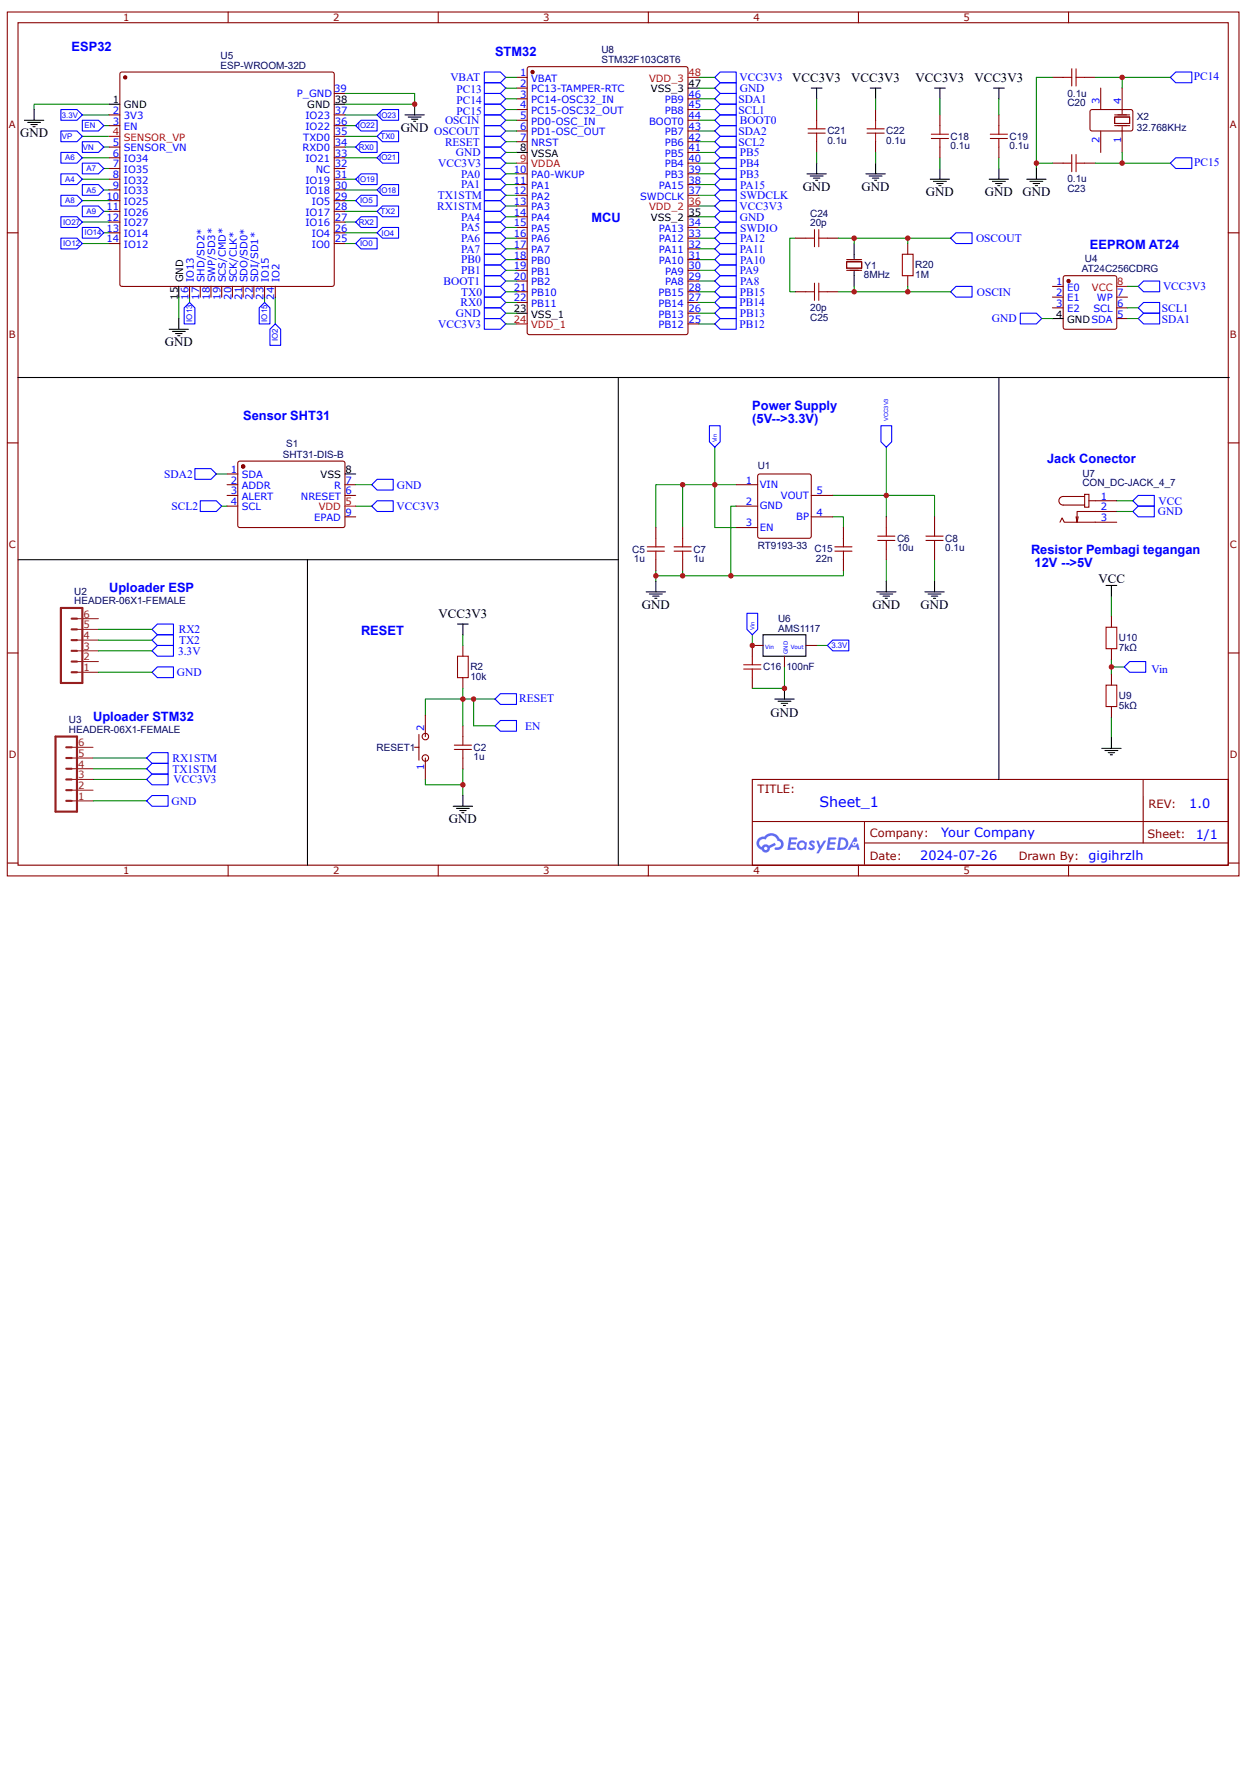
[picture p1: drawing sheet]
<svg xmlns="http://www.w3.org/2000/svg" width="210mm" height="297mm" viewBox="0 0 210 297" stroke-linecap="round" stroke-linejoin="round" font-family="sans-serif">
<g fill="none" stroke="#800" stroke-width=".18">
<path d="M1.2 2h205.5v144.2h-205.5zM3 3.8h201.9v140.6h-201.9zM38.1 2v1.8M73.1 2v1.8M108.2 2v1.8M143.2 2v1.8M178.3 2v1.8M1.2 38.8h1.8M204.9 38.8h1.8M1.2 73.9h1.8M204.9 73.9h1.8M1.2 109h1.8"/>
<path d="M204.9 109h1.8M125.5 130.1h79.4v14.3h-79.4zM125.5 137.1h79.4M144.2 137.1v7.1M190.7 130.1v10.6M1.2 144h1.8M38.1 144.4v1.8M73.1 144.4v1.8M108.2 144.4v1.8M143.2 144.4v1.8M144.2 140.7h60.7M178.3 144.4v1.8"/>
<path d="M204.9 144h1.8"/>
</g>
<g fill="#58f">
<path d="M135.1 140.3l.4-.1 .3 .1 .2 .2-.2 .3a.23 .23 0 0 0-.2-.2 .23 .23 0 0 0-.2 .1 .74 .74 0 0 1 .4 1l-.6 .1-.4-.2 .2-.3 .4 .2 .2-.2a.89 .89 0 0 1-.6-.8z"/>
<path d="M136.2 140.3h.4l.3 .9 .5-.9h.5l-1.3 2.1h-.4l.4-.8z"/>
<path d="M131.7 139.7l1.3 .1v.1l-.2 .2h-.8v.4h.7l.2 .2-.2 .2h-.8l-.1 .6h.8h.1v.3h-1.3z"/>
<path d="M138.2 139.7l1.3 .1 .1 .1-.2 .2h-.8l-.1 .4h.8l.1 .2-.2 .2h-.8v.6h.7h.2v.3h-1.4z"/>
<path d="M142.6 139.7h.3l.2 .7-.3 .1a.35 .35 0 0 0-.6 .2 .35 .35 0 0 0 .3 .4 .35 .35 0 0 0 .4-.3l.2-.1 .3 1.1h-.4l-.1-.4h-.8l-.3 .4h-.4z"/>
<path d="M140 139.7l-.3 2.1h.6a1.06 1.06 0 0 0 1.2-1.1 1.06 1.06 0 0 0-1.2-1zM140.3 140.1a.72 .72 0 0 1 .8 .8 .72 .72 0 0 1-1 .6z"/>
<path d="M133.3 140.4a.78 .78 0 0 0-.2 1.1 .78 .78 0 0 0 1.1 .2l.3 .1 .1-1.1-.3-.2a.71 .71 0 0 0-1-.1zM133.3 141a.47 .47 0 0 1 .9 0 .47 .47 0 0 1-.9 0z"/>
<path d="M126.5 139.9a1.12 1.12 0 0 0 .6 1.9 .71 .71 0 0 0 .8 .5 .71 .71 0 0 0 .6-.8l1-.5-.3-.4-.9 .5a.72 .72 0 0 0-1.2 .2 .7 .7 0 0 1-.4-.9 .7 .7 0 0 1 1-.3 1.05 1.05 0 0 1 1.1-.6 1.05 1.05 0 0 1 1 .8 .58 .58 0 0 1 .5 .7 .58 .58 0 0 1-.9 .4l-.2 .2a.89 .89 0 0 0 1.1 .1 .96 .96 0 0 0 .4-1 .96 .96 0 0 0-.6-.8 1.54 1.54 0 0 0-2.7-.3h-.3zM127.5 141.6a.27 .27 0 0 1 .5 0 .27 .27 0 0 1-.5 0z"/>
<circle cx="142.6" cy="140.8" r=".13"/>
</g>
<g fill="none" stroke="#000" stroke-width=".18">
<path d="M3 63h202.1M107.8 98.8h3.2M108.3 99.1h2.2M108.9 99.5h1.1M109.2 99.8h.4M109.4 97v1.8M146.3 98.8h3.2M146.8 99.1h2.1M147.3 99.5h1.1M147.7 99.8h.4M147.9 97v1.8M154.3 98.8h3.2"/>
<path d="M154.8 99.1h2.2M155.4 99.5h1.1M155.7 99.8h.4M155.9 97v1.8M76.3 104.1h1.8M77.2 104.1v1.8"/>
</g>
<g fill="none" stroke="#080" stroke-width=".18">
<path d="M119.3 74.6v13.4h3.5M147.9 74.6v11.6M109.4 95.2v1.8M113.9 80.9v7.1M113.9 95.2v.9M122.8 84.5h-.9v11.6M122.8 80.9h-13.4v7.1M138.9 82.7h17v3.5M138.9 86.2h1.8v1.8M140.7 95.2v.9h-31.3M147.9 93.4v3.6M155.9 93.4v3.6"/>
<path d="M71 119.3v-2.7h6.2v4.5M77.2 114.9v1.7h5.4M77.2 105.9v1.8M77.2 128.3v2.7"/>
</g>
<g fill="none" stroke="#a00000" stroke-width=".18">
<path d="M108 91.2h2.9M108 92h2.9M109.4 89.8v1.4M109.4 92v1.4M112.5 91.2h2.8M112.5 92h2.8M113.9 89.8v1.4M113.9 92v1.4M139.3 91.2h2.9M139.3 92h2.9M140.7 89.8v1.4M140.7 92v1.4"/>
<path d="M146.4 90.2h2.9M146.4 89.5h2.9M147.9 88v1.5M147.9 90.2v1.4M154.5 90.2h2.9M154.5 89.5h2.9M155.9 88v1.5M155.9 90.2v1.4M76.3 109.5h1.8v3.6h-1.8zM75.8 125.1h2.9M75.8 124.3h2.9M77.2 122.9v1.4"/>
<path d="M77.2 125.1v1.4"/>
</g>
<g fill="none" stroke="#800" stroke-width=".18">
<path d="M177.5 46.1l.2-.1h8.3l.2 .1 .1 .3v8.2l-.1 .2-.2 .1h-8.3l-.2-.1-.1-.2v-8.2zM126.5 79.2l.3-.1h8.2l.2 .1 .2 .2v10.1l-.2 .2-.2 .1h-8.2l-.3-.1-.1-.2v-10.1zM109.4 88v1.8M109.4 93.4v1.8M113.9 88v1.8M113.9 93.4v1.8M122.8 80.9h3.6M122.8 84.5h3.6M122.8 88h3.6M135.4 86.2h3.5M135.4 82.7h3.5M140.7 88v1.8"/>
<path d="M140.7 93.4v1.8M147.9 86.2v1.8M147.9 91.6v1.8M155.9 86.2v1.8M155.9 91.6v1.8M71 119.3v3.6M77.2 107.7v1.8M77.2 113.1v1.8M69.2 124.7h.7M69.9 122.5v4.3M71 126.5v3.6M77.2 121.1v1.8"/>
<path d="M77.2 126.5v1.8"/>
<circle cx="71" cy="126.5" r=".54"/>
<circle cx="71" cy="122.9" r=".54"/>
</g>
<path d="M82.6 116.6l.9-.8h2.7v1.7h-2.7z" fill="none" stroke="#00f" stroke-width=".18"/>
<circle cx="178.3" cy="46.9" r=".27" fill="#800"/>
<g fill="none" stroke="#800" stroke-width=".18">
<path d="M20.1 12.1l.3-.1h35l.3 .1 .1 .3v35l-.1 .3-.3 .1h-35l-.3-.1-.1-.3v-35zM175.6 47.8h1.8M175.6 49.6h1.8M175.6 51.4h1.8M186.3 49.6h1.8M186.3 51.4h1.8M186.3 53.2h1.8"/>
<circle cx="178.3" cy="46.9" r=".27"/>
</g>
<path d="M67.6 19.2h3.2M68.1 19.5h2.2M68.6 19.9h1.1M69.2 17.4v1.8M69 20.2h.4M28.2 54.9h3.2M28.8 55.3h2.1M29.3 55.7h1.1M29.7 56h.3M29.8 53.2v1.7M175.6 53.2h1.8" fill="none" stroke="#000" stroke-width=".18"/>
<path d="M186.3 47.8h1.8" fill="none" stroke="#f00" stroke-width=".18"/>
<g fill="none" stroke="#080" stroke-width=".18">
<path d="M13.7 19.2h4.5M18.2 17.4h-12.5v.9M57.6 15.6h11.6v1.8h-11.6M57.6 19.2h5.3M13.7 22.8h4.5M13.7 26.3h4.5M13.7 29.9h4.5M13.7 33.5h4.5M13.7 37.1h4.5M17.3 21h.9M17.3 24.5h.9M17.3 31.7h.9"/>
<path d="M17.3 35.3h.9M17.3 38.8h.9M17.3 28.1h.9M57.6 21h1.7M57.6 22.8h5.3M57.6 24.5h1.7M57.6 26.3h5.3M57.6 29.9h1.7M57.6 31.7h5.3M57.6 33.5h1.7M57.6 35.3h5.3M57.6 37.1h1.7"/>
<path d="M57.6 38.8h5.3M13.7 40.6h4.5M29.8 49.6v3.6M31.6 49.6v.9M44.1 49.6v.9M45.9 49.6v4.4M57.6 40.6h1.7"/>
</g>
<g fill="none" stroke="#00f" stroke-width=".18">
<path d="M10.2 18.3h2.6l.9 .9-.9 .9h-2.6zM62.9 19.2l.9-.9h2.7v1.8h-2.7zM10.2 39.7h2.6l.9 .9-.9 .9h-2.6zM10.2 36.2h2.6l.9 .9-.9 .9h-2.6zM10.2 32.6h2.6l.9 .9-.9 .9h-2.6zM10.2 29h2.6l.9 .9-.9 .9h-2.6zM10.2 25.4h2.6l.9 .9-.9 .9h-2.6zM10.2 21.9h2.6l.9 .9-.9 .8h-2.6zM13.7 38h2.7l.9 .8-.9 .9h-2.7zM13.7 34.4h2.7l.9 .9-.9 .9h-2.7zM13.7 30.8h2.7l.9 .9-.9 .9h-2.7zM13.7 27.2h2.7l.9 .9-.9 .9h-2.7z"/>
<path d="M13.7 23.6h2.7l.9 .9-.9 .9h-2.7zM13.7 20.1h2.7l.9 .9-.9 .9h-2.7zM59.3 37.1l.9-.9h2.7v1.8h-2.7zM59.3 33.5l.9-.9h2.7v1.8h-2.7zM59.3 29.9l.9-.9h2.7v1.8h-2.7zM59.3 24.5l.9-.9h2.7v1.8h-2.7zM59.3 21l.9-.9h2.7v1.8h-2.7zM60.2 39.7h2.7v1.8h-2.7l-.9-.9zM62.9 38.8l.9-.8h2.7v1.7h-2.7zM62.9 35.3l.9-.9h2.7v1.8h-2.7zM62.9 31.7l.9-.9h2.7v1.8h-2.7zM62.9 22.8l.9-.9h2.7v1.7h-2.7z"/>
<path d="M63.8 25.4h2.7v1.8h-2.7l-.9-.9zM31.6 50.5l.9 .9v2.6h-1.8v-2.6zM44.1 50.5l.9 .9v2.6h-1.8v-2.6zM45.9 54l.9 .9v2.7h-1.8v-2.7z"/>
</g>
<circle cx="20.9" cy="12.9" r=".27" fill="#800"/>
<g fill="none" stroke="#800" stroke-width=".18">
<path d="M18.2 19.2h1.8M55.8 19.2h1.8M55.8 15.6h1.8M88.1 11.2l.2-.1h26.1l.3 .2 .1 44.2-.2 .3h-26.3l-.3-.1v-44.2zM136.2 18.3v1.8M146.1 18.3v1.8M156.8 19.2v1.8M166.7 19.2v1.8M175.6 12.9h1.8M181 12.9h1.7M18.2 21h1.8M18.2 24.5h1.8"/>
<path d="M18.2 26.3h1.8M18.2 28.1h1.8M18.2 29.9h1.8M18.2 31.7h1.8M18.2 33.5h1.8M18.2 35.3h1.8M18.2 37.1h1.8M18.2 38.8h1.8M55.8 21h1.8M55.8 24.5h1.8M55.8 26.3h1.8M55.8 28.1h1.8"/>
<path d="M55.8 29.9h1.8M55.8 31.7h1.8M55.8 33.5h1.8M55.8 35.3h1.8M55.8 37.1h1.8M55.8 38.8h1.8M55.8 22.8h1.8M132.7 39.7h1.8M136.2 23.6v1.8M138 39.7h1.8M146.1 23.6v1.8M156.8 24.5v1.8"/>
<path d="M166.7 24.5v1.8M175.6 27.2h1.8M181 27.2h1.7M18.2 40.6h1.8M31.6 47.8v1.8M33.4 47.8v1.8M35.2 47.8v1.8M37 47.8v1.8M38.8 47.8v1.8M40.6 47.8v1.8M42.4 47.8v1.8M44.1 47.8v1.8"/>
<path d="M45.9 47.8v1.8M55.8 40.6h1.8M132.7 48.7h1.8M138 48.7h1.8M151.5 40.6v1.8M151.5 46v1.8M125.5 113.1v1.8M127.3 107.7h-1.8v1.8M130.9 109.5v1.8M134.5 107.7h1.7"/>
<circle cx="20.9" cy="12.9" r=".27"/>
</g>
<g fill="none" stroke="#000" stroke-width=".18">
<path d="M5.7 18.3v1.8M18.2 17.4h1.8M55.8 17.4h1.8M4.1 20.1h3.2M4.6 20.4h2.2M5.2 20.8h1M5.5 21.1h.4M29.8 47.8v1.8M127.3 105.9h7.2v3.6h-7.2zM129.3 116.6h3.2M129.8 117h2.2M130.3 117.4h1.1"/>
<path d="M130.7 117.7h.4M130.9 114.9v1.7"/>
</g>
<path d="M18.2 22.8h1.8" fill="none" stroke="#f00" stroke-width=".18"/>
<g fill="none" stroke="#a00000" stroke-width=".18">
<path d="M177.4 12.9h1.4M178.8 11.5v2.8M179.5 12.9h1.5M179.5 11.5v2.8M134.5 39.7h1.4M134.8 22.2h2.9M134.8 21.5h2.9M135.9 38.3v2.9M136.2 20.1v1.4M136.2 22.2v1.4M136.6 38.3v2.9M136.6 39.7h1.4"/>
<path d="M144.7 22.2h2.8M144.7 21.5h2.8M146.1 20.1v1.4M146.1 22.2v1.4M155.4 23.1h2.8M155.4 22.4h2.8M156.8 21v1.4M156.8 23.1v1.4M165.2 23.1h2.9M165.2 22.4h2.9M166.7 21v1.4M166.7 23.1v1.4"/>
<path d="M177.4 27.2h1.4M178.8 25.8v2.9M179.5 25.8v2.9M179.5 27.2h1.5M134.5 48.7h1.4M135.9 47.3v2.8M136.6 47.3v2.8M136.6 48.7h1.4M150.6 42.4h1.7v3.6h-1.7zM124.1 111.6h2.8M124.1 110.9h2.8M125.5 109.5v1.4"/>
<path d="M125.5 111.6v1.5"/>
</g>
<path d="M125.5 105.9v1.8M130.9 111.3v3.6h-5.4M136.2 107.7h1.8" fill="none" stroke="#080" stroke-width=".18"/>
<path d="M124.6 102.3h1.8v2.7l-.9 .9-.9-.9zM138 107.7l.9-.9h2.7v1.8h-2.7z" fill="none" stroke="#00f" stroke-width=".18"/>
<circle cx="88.9" cy="12" r=".27" fill="#800"/>
<g fill="none" stroke="#800" stroke-width=".18">
<path d="M86.2 12.9h1.8M86.2 14.7h1.8M86.2 16.5h1.8M86.2 18.3h1.8M114.8 16.5h1.8M114.8 18.3h1.8M182 18.4l.2-.1h6.6l.2 .3v3l-.3 .3-6.6-.1-.2-.3v-2.9zM183.6 14.7v3.6M186 19.5h2.5v1.1h-2.5zM186 19.2h2.5M187.2 14.7v4.3M86.2 20.1h1.8"/>
<path d="M86.2 21.9h1.8M86.2 23.6h1.8M86.2 29h1.8M86.2 30.8h1.8M86.2 32.6h1.8M86.2 34.4h1.8M86.2 36.2h1.8M86.2 38h1.8M86.2 39.7h1.8M114.8 20.1h1.8M114.8 21.9h1.8M114.8 23.6h1.8"/>
<path d="M114.8 29h1.8M114.8 30.8h1.8M114.8 32.6h1.8M114.8 38h1.8M114.8 39.7h1.8M114.8 27.2h1.8M114.8 25.4h1.8M183.6 21.9v3.5M186 21h2.5M187.2 21.1v4.3M86.2 41.5h1.8M86.2 43.3h1.8"/>
<path d="M86.2 45.1h1.8M86.2 46.9h1.8M86.2 48.7h1.8M86.2 50.5h1.8M114.8 41.5h1.8M114.8 43.3h1.8M114.8 45.1h1.8M114.8 46.9h1.8M114.8 48.7h1.8M114.8 50.5h1.8M114.8 54h1.8M114.8 52.3h1.8"/>
<path d="M141.3 43.7h2.5v1h-2.5zM141.3 43.3h2.5M141.3 45.1h2.5"/>
<circle cx="88.9" cy="12" r=".27"/>
</g>
<g fill="none" stroke="#000" stroke-width=".18">
<path d="M114.8 14.7h1.8M135.4 14.7h1.7M136.2 14.7v1.8M145.2 14.7h1.8M146.1 14.7v1.8M155.9 14.7h1.8M156.8 14.7v1.8M165.8 14.7h1.7M166.7 14.7v1.8M86.2 25.4h1.8M114.8 36.2h1.8M134.6 29h3.3"/>
<path d="M135.2 29.4h2.1M135.7 29.7h1.1M136.1 30.1h.3M136.2 27.2v1.8M144.5 29h3.2M145 29.4h2.2M145.5 29.7h1.1M145.9 30.1h.4M146.1 27.2v1.8M155.2 29.9h3.2M155.7 30.3h2.2M156.3 30.6h1.1"/>
<path d="M156.6 31h.4M156.8 28.1v1.8M165 29.9h3.3M165.6 30.3h2.1M166.1 30.6h1.1M166.5 31h.3M166.7 28.1v1.8M86.2 52.3h1.8M142.5 40.6v2.5M142.5 45.3v2.5"/>
</g>
<path d="M114.8 12.9h1.8M86.2 27.2h1.8M114.8 34.4h1.8M86.2 54h1.8" fill="none" stroke="#f00" stroke-width=".18"/>
<g fill="none" stroke="#00f" stroke-width=".18">
<path d="M80.8 12h2.7l.9 .9-.9 .9h-2.7zM80.8 13.8h2.7l.9 .9-.9 .9h-2.7zM80.8 15.6h2.7l.9 .9-.9 .9h-2.7zM80.8 17.4h2.7l.9 .9-.9 .9h-2.7zM80.8 19.2h2.7l.9 .9-.9 .9h-2.7zM119.3 16.5l.9-.9h2.6v1.8h-2.6zM119.3 18.3l.9-.9h2.6v1.8h-2.6zM119.3 12.9l.9-.9h2.6v1.8h-2.6zM120.2 13.8h2.6v1.8h-2.6l-.9-.9zM195.3 12.9l.9-.9h2.6v1.8h-2.6zM80.8 21h2.7l.9 .9-.9 .9h-2.7zM80.8 22.8h2.7l.9 .8-.9 .9h-2.7z"/>
<path d="M80.8 28.1h2.7l.9 .9-.9 .9h-2.7zM80.8 29.9h2.7l.9 .9-.9 .9h-2.7zM80.8 31.7h2.7l.9 .9-.9 .9h-2.7zM80.8 33.5h2.7l.9 .9-.9 .9h-2.7zM80.8 35.3h2.7l.9 .9-.9 .9h-2.7zM80.8 37.1h2.7l.9 .9-.9 .8h-2.7zM80.8 38.8h2.7l.9 .9-.9 .9h-2.7zM80.8 26.3h2.7l.9 .9-.9 .9h-2.7zM80.8 24.5h2.7l.9 .9-.9 .9h-2.7zM119.3 39.7l.9-.9h2.6v1.8h-2.6zM119.3 30.8l.9-.9h2.6v1.8h-2.6zM119.3 27.2l.9-.9h2.6v1.8h-2.6z"/>
<path d="M119.3 25.4l.9-.9h2.6v1.8h-2.6zM119.3 21.9l.9-.9h2.6v1.8h-2.6zM119.3 20.1l.9-.9h2.6v1.8h-2.6zM119.3 38l.9-.9h2.6v1.7h-2.6zM119.3 32.6l.9-.9h2.6v1.8h-2.6zM119.3 34.4l.9-.9h2.6v1.8h-2.6zM119.3 36.2l.9-.9h2.6v1.8h-2.6zM120.2 28.1h2.6v1.8h-2.6l-.9-.9zM120.2 22.8h2.6v1.7h-2.6l-.9-.9zM159.5 38.8h2.7v1.8h-2.7l-.9-.9zM196.2 26.3h2.6v1.8h-2.6l-.9-.9zM80.8 40.6h2.7l.9 .9-.9 .9h-2.7z"/>
<path d="M80.8 47.8h2.7l.9 .9-.9 .9h-2.7zM80.8 44.2h2.7l.9 .9-.9 .9h-2.7zM80.8 42.4h2.7l.9 .9-.9 .9h-2.7zM80.8 49.6h2.7l.9 .9-.9 .9h-2.7zM80.8 46h2.7l.9 .9-.9 .9h-2.7zM80.8 53.2h2.7l.9 .8-.9 .9h-2.7zM80.8 51.4h2.7l.9 .9-.9 .9h-2.7zM119.3 54l.9-.8h2.6v1.7h-2.6zM119.3 52.3l.9-.9h2.6v1.8h-2.6zM119.3 48.7l.9-.9h2.6v1.8h-2.6zM119.3 50.5l.9-.9h2.6v1.8h-2.6zM119.3 41.5l.9-.9h2.6v1.8h-2.6z"/>
<path d="M119.3 43.3l.9-.9h2.6v1.8h-2.6zM119.3 45.1l.9-.9h2.6v1.8h-2.6zM119.3 46.9l.9-.9h2.6v1.8h-2.6zM159.5 47.8h2.7v1.8h-2.7l-.9-.9z"/>
</g>
<g fill="none" stroke="#080" stroke-width=".18">
<path d="M84.4 12.9h1.8M84.4 14.7h1.8M84.4 16.5h1.8M84.4 18.3h1.8M116.6 12.9h2.7M116.6 14.7h2.7M116.6 16.5h2.7M116.6 18.3h2.7M136.2 16.5v1.8M146.1 16.5v1.8M156.8 16.5v2.7M166.7 16.5v2.7"/>
<path d="M175.6 12.9h-2.7v15.2M182.7 12.9h12.6M187.2 12.9v1.8M84.4 39.7h1.8M84.4 27.2h1.8M84.4 20.1h1.8M84.4 21.9h1.8M84.4 23.6h1.8M84.4 25.4h1.8M84.4 29h1.8M84.4 30.8h1.8M84.4 32.6h1.8"/>
<path d="M84.4 34.4h1.8M84.4 36.2h1.8M84.4 38h1.8M116.6 39.7h2.7M116.6 27.2h2.7M116.6 20.1h2.7M116.6 21.9h2.7M116.6 23.6h2.7M116.6 25.4h2.7M116.6 29h2.7M116.6 30.8h2.7M116.6 32.6h2.7"/>
<path d="M116.6 34.4h2.7M116.6 36.2h2.7M116.6 38h2.7M132.7 39.7h-.9v9h.9M136.2 25.4v1.8M139.8 39.7h18.8M142.5 39.7v.9M146.1 25.4v1.8M151.5 39.7v.9M156.8 26.3v1.8M166.7 26.3v1.8M172.9 27.2h2.7"/>
<path d="M182.7 27.2h12.6M187.2 25.4v1.8M84.4 48.7h1.8M84.4 41.5h1.8M84.4 43.3h1.8M84.4 45.1h1.8M84.4 46.9h1.8M84.4 54h1.8M84.4 52.3h1.8M84.4 50.5h1.8M116.6 48.7h2.7M116.6 41.5h2.7"/>
<path d="M116.6 43.3h2.7M116.6 45.1h2.7M116.6 46.9h2.7M116.6 54h2.7M116.6 52.3h2.7M116.6 50.5h2.7M139.8 48.7h18.8M142.5 47.8v.9M151.5 47.8v.9"/>
</g>
<circle cx="40.6" cy="77.8" r=".27" fill="#800"/>
<g fill="none" stroke="#800" stroke-width=".18">
<path d="M39.8 77l.2-.1 17.4 .1 .2 .3-.1 10.6-.3 .1h-17.4l-.1-.3v-10.4z"/>
<circle cx="40.6" cy="77.8" r=".27"/>
</g>
<circle cx="40.6" cy="77.8" r=".27" fill="#800"/>
<g fill="none" stroke="#800" stroke-width=".18">
<path d="M37.9 79.1h1.8M37.9 80.9h1.8M37.9 82.7h1.8M37.9 84.5h1.8M57.6 80.9h1.7M57.6 82.7h1.7M57.6 86.2h1.7M176.8 87.1l.4-.7 .4 .7h8.7M179.9 86.2l-.2 .9M181 82.5h.7v2.1h-.7zM181 82.8h-3.6a.72 .72 0 0 0-.7 .8 .72 .72 0 0 0 .7 .7h3.6M181.7 83.6h4.6"/>
<path d="M186.3 85.3h-6.6v1.8l-.2-.9M185.4 102.9v1.8M185.4 108.2v1.8M185.4 112.5v1.8M185.4 117.9v1.8"/>
<circle cx="40.6" cy="77.8" r=".27"/>
</g>
<path d="M57.6 84.5h1.7" fill="none" stroke="#f00" stroke-width=".18"/>
<g fill="none" stroke="#000" stroke-width=".18">
<path d="M171.3 29.9h3.2M171.8 30.3h2.2M172.4 30.6h1M172.7 31h.4M172.9 28.1v1.8M57.6 79.1h1.7M103.2 63v81.4M166.7 63v67.1M3 93.4h100.2M51.3 93.4v51M184.5 97.7h1.8M185.4 97.7v1.8"/>
<path d="M75.6 134.5h3.2M76.2 134.9h2.1M76.7 135.2h1.1M77 135.6h.4M77.2 132.7v1.8M183.8 124.9h3.2M184.4 125.2h2.1M184.9 125.6h1.1M185.3 125.9h.3M185.4 123.1v1.8"/>
</g>
<g fill="none" stroke="#00f" stroke-width=".18">
<path d="M170.2 52.3h2.7l.9 .9-.9 .8h-2.7zM189.9 47.8l.9-.9h2.7v1.8h-2.7zM189.9 53.2l.9-.9h2.7v1.7h-2.7zM190.8 50.5h2.7v1.8h-2.7l-.9-.9zM32.5 78.2h2.7l.9 .9-.9 .9h-2.7zM62.9 80h2.7v1.8h-2.7l-.9-.9zM118.4 71h1.8v2.7l-.9 .9-.9-.9zM147 71h1.8v2.7l-.9 .9-.9-.9zM33.4 83.6h2.7l.9 .9-.9 .8h-2.7zM62 84.5l.9-.9h2.7v1.7h-2.7zM189.9 84.5h2.7v1.7h-2.7l-.9-.9zM189.9 82.7h2.7v1.8h-2.7l-.9-.9z"/>
<path d="M26.3 111.3h2.6v1.8h-2.6l-.9-.9zM26.3 107.7h2.6v1.8h-2.6l-.9-.9zM26.3 105.9h2.6v1.8h-2.6l-.9-.9zM26.3 104.1h2.6v1.8h-2.6l-.9-.9zM188.5 110.4h2.7v1.8h-2.7l-.9-.9zM25.4 125.6h2.6v1.8h-2.6l-.9-.9zM25.4 127.4h2.6v1.8h-2.6l-.9-.9zM25.4 129.2h2.6v1.8h-2.6l-.9-.9zM25.4 132.7h2.6v1.8h-2.6l-.9-.9zM83.5 120.2h2.7v1.8h-2.7l-.9-.9z"/>
</g>
<g fill="none" stroke="#080" stroke-width=".18">
<path d="M173.8 53.2h1.8M188.1 47.8h1.8M188.1 51.4h1.8M188.1 53.2h1.8M36.1 79.1h1.8M37 84.5h.9M59.3 80.9h2.7M59.3 84.5h2.7M185.4 99.5v3.4M186.3 85.3h2.7M186.3 83.6h2.7M16.4 105h9"/>
<path d="M16.4 106.8h9M16.4 108.6h9M16.4 112.2h9M79 116.6v4.5h3.6M185.4 111.3h2.2M185.4 110v2.5M185.4 119.7v3.4M15.5 133.6h9M15.5 130.1h9M15.5 128.3h9M15.5 126.5h9M71 130.1v.9h6.2v1.7"/>
</g>
<g fill="none" stroke="#8d2323" stroke-width=".36">
<path d="M10.2 101.4h3.5v12.6h-3.5zM11.9 108.6h.9M11.9 110.4h.9M11.9 112.2h.9M11.9 105h.9M11.9 106.8h.9M11.9 103.2h.9M9.3 122.9h3.5v12.5h-3.5zM11.1 130.1h.8M11.1 131.8h.8M11.1 133.6h.8M11.1 126.5h.8"/>
<path d="M11.1 128.3h.8M11.1 124.7h.8"/>
</g>
<path d="M12.8 112.2h3.6M12.8 110.4h3.6M12.8 108.6h3.6M12.8 106.8h3.6M12.8 105h3.6M12.8 103.2h3.6M11.9 133.6h3.6M11.9 131.8h3.6M11.9 130.1h3.6M11.9 128.3h3.6M11.9 126.5h3.6M11.9 124.7h3.6" fill="none" stroke="#8d2323" stroke-width=".18"/>
<path d="M184.5 114.3h1.8v3.6h-1.8zM184.5 104.7h1.8v3.5h-1.8z" fill="none" stroke="#a00000" stroke-width=".18"/>
<g fill="#c00">
<circle cx="147.9" cy="82.7" r=".45"/>
<circle cx="119.3" cy="80.9" r=".45"/>
<circle cx="121.9" cy="96.1" r=".45"/>
<circle cx="113.9" cy="96.1" r=".45"/>
<circle cx="109.4" cy="96.1" r=".45"/>
<circle cx="113.9" cy="80.9" r=".45"/>
<circle cx="77.2" cy="116.6" r=".45"/>
<circle cx="125.5" cy="107.7" r=".45"/>
<circle cx="130.9" cy="114.9" r=".45"/>
<circle cx="142.5" cy="39.7" r=".45"/>
<circle cx="142.5" cy="48.7" r=".45"/>
<circle cx="151.5" cy="48.7" r=".45"/>
<circle cx="151.5" cy="39.7" r=".45"/>
<circle cx="172.9" cy="27.2" r=".45"/>
<circle cx="187.2" cy="27.2" r=".45"/>
<circle cx="187.2" cy="12.9" r=".45"/>
<circle cx="69.2" cy="17.4" r=".45"/>
<circle cx="79" cy="116.6" r=".45"/>
<circle cx="185.4" cy="111.3" r=".45"/>
<circle cx="77.2" cy="131" r=".45"/>
</g>
<text font-size="2.4" fill="#00f" x="136.7" y="134.6">Sheet_1</text>
<g font-size="2.1" fill="#00f">
<text x="11.9" y="8.4">ESP32</text>
<text x="82.6" y="9.3">STM32</text>
<text x="98.7" y="37.1">MCU</text>
<text x="181.9" y="41.5">EEPROM AT24</text>
<text x="40.6" y="70.1">Sensor SHT31</text>
<text x="125.5" y="68.4">Power Supply</text>
<text x="125.5" y="70.5">(5V--&gt;3.3V)</text>
<text x="174.7" y="77.3">Jack Conector</text>
<text x="172" y="92.5">Resistor Pembagi tegangan</text>
<text x="172.6" y="94.6">12V --&gt;5V</text>
<text x="18.2" y="98.8">Uploader ESP</text>
<text x="60.2" y="105.9">RESET</text>
<text x="15.5" y="120.2">Uploader STM32</text>
<text x="198.4" y="134.8">1.0</text>
<text x="153.5" y="143.6">2024-07-26</text>
<text x="157" y="139.6">Your Company</text>
<text x="181.6" y="143.5">gigihrzlh</text>
<text x="199.5" y="140">1/1</text>
</g>
<g font-size="2.1">
<text x="132.2" y="13.7">VCC3V3</text>
<text x="142" y="13.7">VCC3V3</text>
<text x="152.8" y="13.7">VCC3V3</text>
<text x="162.6" y="13.7">VCC3V3</text>
<text x="3.4" y="22.9">GND</text>
<text x="66.9" y="22">GND</text>
<text x="133.9" y="31.9">GND</text>
<text x="143.8" y="31.9">GND</text>
<text x="154.5" y="32.8">GND</text>
<text x="164.3" y="32.8">GND</text>
<text x="170.6" y="32.8">GND</text>
<text x="27.5" y="57.8">GND</text>
<text x="107.1" y="101.6">GND</text>
<text x="145.5" y="101.6">GND</text>
<text x="153.6" y="101.6">GND</text>
<text x="183.3" y="97.3">VCC</text>
<text x="73.2" y="103.1">VCC3V3</text>
<text x="128.6" y="119.7">GND</text>
<text x="74.9" y="137.4">GND</text>
</g>
<g font-size="1.9" fill="#00f">
<text x="75.1" y="13.6">VBAT</text>
<text x="76.2" y="15.5">PC13</text>
<text x="76.2" y="17.3">PC14</text>
<text x="123.2" y="17.2">SDA1</text>
<text x="123.4" y="13.5">VCC3V3</text>
<text x="123.4" y="15.4">GND</text>
<text x="199.2" y="13.4">PC14</text>
<text x="72.5" y="22.5">OSCOUT</text>
<text x="74.2" y="20.7">OSCIN</text>
<text x="76.2" y="19.1">PC15</text>
<text x="123.2" y="19">SCL1</text>
<text x="123.2" y="22.5">SDA2</text>
<text x="123.4" y="20.7">BOOT0</text>
<text x="73.1" y="27.9">VCC3V3</text>
<text x="74.2" y="24.3">RESET</text>
<text x="76.1" y="26.1">GND</text>
<text x="76.9" y="29.7">PA0</text>
<text x="123.2" y="24.3">SCL2</text>
<text x="123.4" y="27.9">PB4</text>
<text x="123.4" y="29.7">PB3</text>
<text x="123.4" y="26.1">PB5</text>
<text x="199.2" y="27.7">PC15</text>
<text x="72.9" y="35">RX1STM</text>
<text x="73" y="33.2">TX1STM</text>
<text x="76.9" y="31.4">PA1</text>
<text x="123.4" y="35">VCC3V3</text>
<text x="123.5" y="31.5">PA15</text>
<text x="123.5" y="33.3">SWDCLK</text>
<text x="76.9" y="36.8">PA4</text>
<text x="76.9" y="38.6">PA5</text>
<text x="76.9" y="40.4">PA6</text>
<text x="123.4" y="36.8">GND</text>
<text x="123.5" y="40.4">PA12</text>
<text x="123.5" y="38.6">SWDIO</text>
<text x="162.8" y="40.4">OSCOUT</text>
<text x="74" y="47.6">BOOT1</text>
<text x="76.9" y="42.2">PA7</text>
<text x="76.9" y="45.7">PB1</text>
<text x="76.9" y="44">PB0</text>
<text x="123.4" y="42.2">PA11</text>
<text x="123.4" y="45.8">PA9</text>
<text x="123.5" y="44">PA10</text>
<text x="123.5" y="47.6">PA8</text>
<text x="76.1" y="52.9">GND</text>
<text x="76.8" y="51.1">RX0</text>
<text x="77" y="49.3">TX0</text>
<text x="123.4" y="51.1">PB14</text>
<text x="123.4" y="52.9">PB13</text>
<text x="123.4" y="49.3">PB15</text>
<text x="163" y="49.3">OSCIN</text>
<text x="165.5" y="53.8">GND</text>
<text x="193.8" y="52.1">SCL1</text>
<text x="193.8" y="53.9">SDA1</text>
<text x="194" y="48.4">VCC3V3</text>
<text x="73.1" y="54.7">VCC3V3</text>
<text x="123.4" y="54.7">PB12</text>
<text x="27.4" y="79.7">SDA2</text>
<text x="66.2" y="81.5">GND</text>
<text x="28.6" y="85.1">SCL2</text>
<text x="66.2" y="85.1">VCC3V3</text>
<text x="193.2" y="86">GND</text>
<text x="193.3" y="84.2">VCC</text>
<text x="29.8" y="105.7">RX2</text>
<text x="29.9" y="107.5">TX2</text>
<text x="29.5" y="112.8">GND</text>
<text x="29.7" y="109.3">3.3V</text>
<text x="192.1" y="112.3">Vin</text>
<text x="86.6" y="117.1">RESET</text>
<text x="87.6" y="121.8">EN</text>
<text x="28.8" y="128.9">TX1STM</text>
<text x="28.8" y="127.1">RX1STM</text>
<text x="29" y="130.7">VCC3V3</text>
<text x="28.6" y="134.3">GND</text>
</g>
<g font-size="1.9" fill="#800">
<text x="126.4" y="132.4">TITLE:</text>
<text x="191.6" y="134.8">REV:</text>
<text x="145.1" y="143.5">Date:</text>
<text x="145.1" y="139.6">Company:</text>
<text x="170" y="143.5">Drawn By:</text>
<text x="191.4" y="139.9">Sheet:</text>
</g>
<g font-size="1.7" fill="#800">
<text x="20.5" y="3.5">1</text>
<text x="55.6" y="3.5">2</text>
<text x="90.6" y="3.5">3</text>
<text x="125.7" y="3.5">4</text>
<text x="160.7" y="3.5">5</text>
<text x="1.5" y="21.3">A</text>
<text x="205.2" y="21.3">A</text>
<text x="1.5" y="56.4">B</text>
<text x="205.2" y="56.4">B</text>
<text x="1.5" y="91.4">C</text>
<text x="205.2" y="91.4">C</text>
<text x="1.5" y="126.5">D</text>
<text x="205.2" y="126.5">D</text>
<text x="20.5" y="145.9">1</text>
<text x="55.6" y="145.9">2</text>
<text x="90.6" y="145.9">3</text>
<text x="125.7" y="145.9">4</text>
<text x="160.7" y="145.9">5</text>
</g>
<g font-size="1.7" fill="#000080">
<text x="36.8" y="11.5">ESP-WROOM-32D</text>
<text x="36.8" y="9.8">U5</text>
<text x="100.3" y="10.5">STM32F103C8T6</text>
<text x="100.3" y="8.8">U8</text>
<text x="178.1" y="16.1">0.1u</text>
<text x="178.1" y="17.8">C20</text>
<text x="138" y="22.4">C21</text>
<text x="147.9" y="22.4">C22</text>
<text x="158.6" y="23.4">C18</text>
<text x="168.4" y="23.4">C19</text>
<text x="189.6" y="20.1">X2</text>
<text x="189.7" y="21.9">32.768KHz</text>
<text x="138" y="24.1">0.1u</text>
<text x="147.9" y="24.1">0.1u</text>
<text x="158.6" y="24.9">0.1u</text>
<text x="168.4" y="24.9">0.1u</text>
<text x="178.1" y="30.4">0.1u</text>
<text x="178.1" y="32.1">C23</text>
<text x="135.2" y="37.8">20p</text>
<text x="135.2" y="36.1">C24</text>
<text x="144.1" y="46.4">8MHz</text>
<text x="144.3" y="44.9">Y1</text>
<text x="152.7" y="46.4">1M</text>
<text x="152.7" y="44.8">R20</text>
<text x="180.5" y="45.5">AT24C256CDRG</text>
<text x="181" y="43.7">U4</text>
<text x="135.2" y="51.9">20p</text>
<text x="135.2" y="53.5">C25</text>
<text x="47.2" y="76.4">SHT31-DIS-B</text>
<text x="47.8" y="74.6">S1</text>
<text x="126.4" y="78.2">U1</text>
<text x="180.6" y="81.1">CON_DC-JACK_4_7</text>
<text x="180.6" y="79.5">U7</text>
<text x="105.5" y="92.2">C5</text>
<text x="105.8" y="93.8">1u</text>
<text x="115.7" y="93.8">1u</text>
<text x="115.7" y="92.2">C7</text>
<text x="126.4" y="91.6">RT9193-33</text>
<text x="135.9" y="92.2">C15</text>
<text x="136.1" y="93.8">22n</text>
<text x="149.7" y="92">10u</text>
<text x="149.7" y="90.4">C6</text>
<text x="157.7" y="92">0.1u</text>
<text x="157.7" y="90.4">C8</text>
<text x="12.4" y="100.8">HEADER-06X1-FEMALE</text>
<text x="12.4" y="99.2">U2</text>
<text x="129.8" y="105.4">AMS1117</text>
<text x="129.8" y="103.8">U6</text>
<text x="186.7" y="107">U10</text>
<text x="78.5" y="113.5">10k</text>
<text x="78.5" y="111.9">R2</text>
<text x="127.3" y="111.8">C16</text>
<text x="131.2" y="111.9">100nF</text>
<text x="186.7" y="108.7">7kΩ</text>
<text x="186.7" y="118.3">5kΩ</text>
<text x="186.7" y="116.7">U9</text>
<text x="11.5" y="122.2">HEADER-06X1-FEMALE</text>
<text x="11.5" y="120.7">U3</text>
<text x="62.8" y="125.3">RESET1</text>
<text x="79" y="125.3">C2</text>
<text x="79" y="126.9">1u</text>
</g>
<g font-size="1.7">
<text x="18.8" y="17.2">1</text>
<text x="55.9" y="17.2">38</text>
<text x="108.6" y="15.4">VSS_3</text>
<text x="114.9" y="14.5">47</text>
<text x="20.7" y="18.1">GND</text>
<text x="51.3" y="18.1">GND</text>
<text x="86.8" y="25.3">8</text>
<text x="88.6" y="26.2">VSSA</text>
<text x="114.9" y="36">35</text>
<text x="108.6" y="36.9">VSS_2</text>
<text x="30.5" y="47.1" transform="rotate(-90 30.5 47.1)">GND</text>
<text x="29.7" y="50" transform="rotate(-90 29.7 50)">15</text>
<text x="85.7" y="52.1">23</text>
<text x="88.6" y="53">VSS_1</text>
<text x="176.2" y="53">4</text>
<text x="178" y="53.9">GNDSDA</text>
<text x="53.5" y="79.8">VSS</text>
<text x="57.6" y="78.9">8</text>
</g>
<g font-size="1.7" fill="#00f">
<text x="49.5" y="16.1">P_GND</text>
<text x="55.8" y="15.4">39</text>
<text x="86.8" y="12.7">1</text>
<text x="86.8" y="14.5">2</text>
<text x="86.8" y="16.3">3</text>
<text x="88.6" y="13.6">VBAT</text>
<text x="88.6" y="15.4">PC13-TAMPER-RTC</text>
<text x="88.6" y="17.2">PC14-OSC32_IN</text>
<text x="110.9" y="17.2">PB9</text>
<text x="114.9" y="16.3">46</text>
<text x="183.5" y="17.4" transform="rotate(-90 183.5 17.4)">3</text>
<text x="187" y="17.4" transform="rotate(-90 187 17.4)">4</text>
<text x="18.8" y="19">2</text>
<text x="18.8" y="20.8">3</text>
<text x="20.7" y="19.9">3V3</text>
<text x="20.7" y="21.7">EN</text>
<text x="50.6" y="23.5">TXD0</text>
<text x="51" y="21.7">IO22</text>
<text x="51" y="19.9">IO23</text>
<text x="55.9" y="22.6">35</text>
<text x="55.9" y="20.8">36</text>
<text x="55.9" y="19">37</text>
<text x="86.8" y="18.1">4</text>
<text x="86.8" y="19.9">5</text>
<text x="86.8" y="21.7">6</text>
<text x="86.8" y="23.5">7</text>
<text x="88.6" y="19">PC15-OSC32_OUT</text>
<text x="88.6" y="20.8">PD0-OSC_IN</text>
<text x="88.6" y="22.6">PD1-OSC_OUT</text>
<text x="108.3" y="20.8">BOOT0</text>
<text x="110.9" y="22.6">PB7</text>
<text x="110.9" y="19">PB8</text>
<text x="114.9" y="23.5">42</text>
<text x="114.9" y="21.7">43</text>
<text x="114.9" y="19.9">44</text>
<text x="114.9" y="18.1">45</text>
<text x="183.5" y="23.8" transform="rotate(-90 183.5 23.8)">2</text>
<text x="187" y="23.8" transform="rotate(-90 187 23.8)">1</text>
<text x="18.8" y="24.4">5</text>
<text x="18.8" y="26.2">6</text>
<text x="18.8" y="27.9">7</text>
<text x="18.8" y="29.7">8</text>
<text x="20.7" y="25.3">SENSOR_VN</text>
<text x="20.7" y="27">IO34</text>
<text x="20.7" y="28.8">IO35</text>
<text x="50.5" y="25.3">RXD0</text>
<text x="51" y="27">IO21</text>
<text x="52.7" y="28.8">NC</text>
<text x="55.9" y="29.7">31</text>
<text x="55.9" y="27.9">32</text>
<text x="55.9" y="26.2">33</text>
<text x="55.9" y="24.4">34</text>
<text x="85.7" y="28.8">10</text>
<text x="88.6" y="24.4">NRST</text>
<text x="88.6" y="29.7">PA0-WKUP</text>
<text x="110.9" y="29.7">PB3</text>
<text x="110.9" y="27.9">PB4</text>
<text x="110.9" y="26.2">PB5</text>
<text x="110.9" y="24.4">PB6</text>
<text x="114.9" y="28.8">39</text>
<text x="114.9" y="27">40</text>
<text x="114.9" y="25.3">41</text>
<text x="17.8" y="33.3">10</text>
<text x="17.8" y="35.1">11</text>
<text x="18.8" y="31.5">9</text>
<text x="20.7" y="30.6">IO32</text>
<text x="20.7" y="32.4">IO33</text>
<text x="20.7" y="34.2">IO25</text>
<text x="20.7" y="36">IO26</text>
<text x="51" y="36">IO17</text>
<text x="51" y="32.4">IO18</text>
<text x="51" y="30.6">IO19</text>
<text x="52" y="34.2">IO5</text>
<text x="55.9" y="35.1">28</text>
<text x="55.9" y="33.3">29</text>
<text x="55.9" y="31.5">30</text>
<text x="85.7" y="30.6">11</text>
<text x="85.7" y="32.4">12</text>
<text x="85.7" y="34.2">13</text>
<text x="85.7" y="36">14</text>
<text x="88.6" y="31.5">PA1</text>
<text x="88.6" y="33.3">PA2</text>
<text x="88.6" y="35.1">PA3</text>
<text x="106.8" y="33.3">SWDCLK</text>
<text x="109.9" y="31.5">PA15</text>
<text x="114.9" y="32.4">37</text>
<text x="114.9" y="30.6">38</text>
<text x="17.8" y="36.9">12</text>
<text x="17.8" y="38.7">13</text>
<text x="17.8" y="40.5">14</text>
<text x="20.7" y="37.8">IO27</text>
<text x="20.7" y="39.6">IO14</text>
<text x="20.7" y="41.4">IO12</text>
<text x="51" y="37.8">IO16</text>
<text x="52" y="41.4">IO0</text>
<text x="52" y="39.6">IO4</text>
<text x="55.9" y="40.5">25</text>
<text x="55.9" y="38.7">26</text>
<text x="55.9" y="36.9">27</text>
<text x="85.7" y="37.8">15</text>
<text x="85.7" y="39.6">16</text>
<text x="85.7" y="41.4">17</text>
<text x="88.6" y="36.9">PA4</text>
<text x="88.6" y="38.7">PA5</text>
<text x="88.6" y="40.5">PA6</text>
<text x="109.9" y="40.5">PA12</text>
<text x="109.9" y="38.7">PA13</text>
<text x="114.9" y="41.4">32</text>
<text x="114.9" y="39.6">33</text>
<text x="114.9" y="37.8">34</text>
<text x="32.3" y="47.1" transform="rotate(-90 32.3 47.1)">IO13</text>
<text x="34.1" y="47.1" transform="rotate(-90 34.1 47.1)">SHD/SD2*</text>
<text x="35.9" y="47.1" transform="rotate(-90 35.9 47.1)">SWP/SD3*</text>
<text x="37.7" y="47.1" transform="rotate(-90 37.7 47.1)">SCS/CMD*</text>
<text x="39.5" y="47.1" transform="rotate(-90 39.5 47.1)">SCK/CLK*</text>
<text x="41.3" y="47.1" transform="rotate(-90 41.3 47.1)">SDO/SD0*</text>
<text x="43.1" y="47.1" transform="rotate(-90 43.1 47.1)">SDI/SD1*</text>
<text x="44.9" y="47.1" transform="rotate(-90 44.9 47.1)">IO15</text>
<text x="46.6" y="47.1" transform="rotate(-90 46.6 47.1)">IO2</text>
<text x="85.7" y="43.1">18</text>
<text x="85.7" y="44.9">19</text>
<text x="85.7" y="46.7">20</text>
<text x="88.6" y="42.2">PA7</text>
<text x="88.6" y="44">PB0</text>
<text x="88.6" y="45.8">PB1</text>
<text x="88.6" y="47.6">PB2</text>
<text x="109.9" y="44">PA10</text>
<text x="109.9" y="42.2">PA11</text>
<text x="111" y="47.6">PA8</text>
<text x="111" y="45.8">PA9</text>
<text x="114.9" y="46.7">29</text>
<text x="114.9" y="44.9">30</text>
<text x="114.9" y="43.1">31</text>
<text x="176.2" y="47.6">1</text>
<text x="31.4" y="50" transform="rotate(-90 31.4 50)">16</text>
<text x="33.2" y="50" transform="rotate(-90 33.2 50)">17</text>
<text x="35" y="50" transform="rotate(-90 35 50)">18</text>
<text x="36.8" y="50" transform="rotate(-90 36.8 50)">19</text>
<text x="38.6" y="50" transform="rotate(-90 38.6 50)">20</text>
<text x="40.4" y="50" transform="rotate(-90 40.4 50)">21</text>
<text x="42.2" y="50" transform="rotate(-90 42.2 50)">22</text>
<text x="44" y="50" transform="rotate(-90 44 50)">23</text>
<text x="45.8" y="50" transform="rotate(-90 45.8 50)">24</text>
<text x="85.7" y="48.5">21</text>
<text x="85.7" y="50.3">22</text>
<text x="88.6" y="49.4">PB10</text>
<text x="88.6" y="51.2">PB11</text>
<text x="109.9" y="53">PB13</text>
<text x="109.9" y="51.2">PB14</text>
<text x="109.9" y="49.4">PB15</text>
<text x="114.9" y="53.9">25</text>
<text x="114.9" y="52.1">26</text>
<text x="114.9" y="50.3">27</text>
<text x="114.9" y="48.5">28</text>
<text x="176.2" y="49.4">2</text>
<text x="176.2" y="51.2">3</text>
<text x="178" y="48.5">E0</text>
<text x="178" y="50.3">E1</text>
<text x="178" y="52.1">E2</text>
<text x="182.4" y="52.1">SCL</text>
<text x="183" y="50.3">WP</text>
<text x="186.4" y="53">5</text>
<text x="186.4" y="51.2">6</text>
<text x="186.4" y="49.4">7</text>
<text x="109.9" y="54.8">PB12</text>
<text x="38.5" y="78.9">1</text>
<text x="38.5" y="80.7">2</text>
<text x="38.5" y="82.5">3</text>
<text x="40.3" y="79.8">SDA</text>
<text x="40.3" y="81.6">ADDR</text>
<text x="40.3" y="83.4">ALERT</text>
<text x="50.2" y="83.4">NRESET</text>
<text x="55.7" y="81.6">R</text>
<text x="57.6" y="82.5">6</text>
<text x="57.6" y="80.7">7</text>
<text x="124.5" y="80.7">1</text>
<text x="126.8" y="81.4">VIN</text>
<text x="130.3" y="83.2">VOUT</text>
<text x="136.2" y="82.5">5</text>
<text x="183.6" y="83.4">1</text>
<text x="38.5" y="84.3">4</text>
<text x="40.3" y="85.2">SCL</text>
<text x="52.4" y="87">EPAD</text>
<text x="57.6" y="86.1">9</text>
<text x="124.5" y="84.3">2</text>
<text x="124.5" y="87.9">3</text>
<text x="126.8" y="85">GND</text>
<text x="126.8" y="88.6">EN</text>
<text x="132.8" y="86.8">BP</text>
<text x="136.2" y="86.1">4</text>
<text x="183.6" y="85.2">2</text>
<text x="183.6" y="87">3</text>
<text x="70.8" y="122" transform="rotate(-90 70.8 122)">2</text>
<text x="70.8" y="128.4" transform="rotate(-90 70.8 128.4)">1</text>
</g>
<g font-size="1.7" fill="#f00">
<text x="108.3" y="13.6">VDD_3</text>
<text x="114.9" y="12.7">48</text>
<text x="18.8" y="22.6">4</text>
<text x="20.7" y="23.5">SENSOR_VP</text>
<text x="86.8" y="27">9</text>
<text x="88.6" y="27.9">VDDA</text>
<text x="108.3" y="35.1">VDD_2</text>
<text x="114.9" y="34.2">36</text>
<text x="186.4" y="47.6">8</text>
<text x="85.7" y="53.9">24</text>
<text x="182.2" y="48.5">VCC</text>
<text x="88.6" y="54.8">VDD_1</text>
<text x="53.2" y="85.2">VDD</text>
<text x="57.6" y="84.3">5</text>
</g>
<g font-size="1.7" fill="#8d2323">
<text x="13.9" y="106.6">4</text>
<text x="13.9" y="104.8">5</text>
<text x="13.9" y="103.1">6</text>
<text x="13.9" y="112">1</text>
<text x="13.9" y="110.2">2</text>
<text x="13.9" y="108.4">3</text>
<text x="13" y="124.5">6</text>
<text x="13" y="131.7">2</text>
<text x="13" y="129.9">3</text>
<text x="13" y="128.1">4</text>
<text x="13" y="126.3">5</text>
<text x="13" y="133.5">1</text>
</g>
<g font-size="1.3" fill="#00f">
<text x="10.3" y="19.6">3.3V</text>
<text x="10.3" y="23.2">VP</text>
<text x="14.1" y="21.4">EN</text>
<text x="59.7" y="21.4">IO22</text>
<text x="63.3" y="19.6">IO23</text>
<text x="63.5" y="23.2">TX0</text>
<text x="10.9" y="26.8">A6</text>
<text x="13.8" y="25">VN</text>
<text x="14.5" y="28.6">A7</text>
<text x="59.9" y="25">RX0</text>
<text x="63.3" y="26.8">IO21</text>
<text x="10.9" y="33.9">A8</text>
<text x="10.9" y="30.3">A4</text>
<text x="14.5" y="35.7">A9</text>
<text x="14.5" y="32.1">A5</text>
<text x="59.7" y="30.4">IO19</text>
<text x="60.1" y="33.9">IO5</text>
<text x="63.3" y="32.2">IO18</text>
<text x="63.5" y="35.7">TX2</text>
<text x="10.5" y="41.1">IO12</text>
<text x="10.5" y="37.5">IO27</text>
<text x="14.1" y="39.3">IO14</text>
<text x="59.9" y="37.5">RX2</text>
<text x="60.1" y="41.1">IO0</text>
<text x="63.7" y="39.3">IO4</text>
<text x="32.1" y="53.7" transform="rotate(-90 32.1 53.7)">IO13</text>
<text x="44.6" y="53.7" transform="rotate(-90 44.6 53.7)">IO15</text>
<text x="46.4" y="56.9" transform="rotate(-90 46.4 56.9)">IO2</text>
<text x="138.7" y="108.2">3.3V</text>
</g>
<g font-size="1" fill="#00f">
<text x="148.2" y="70.2" transform="rotate(-90 148.2 70.2)">VCC3V3</text>
<text x="119.6" y="73.8" transform="rotate(-90 119.6 73.8)">Vin</text>
<text x="125.9" y="105.1" transform="rotate(-90 125.9 105.1)">Vin</text>
<text x="127.7" y="108.2">Vin</text>
<text x="131.4" y="109.1" transform="rotate(-90 131.4 109.1)">GND</text>
<text x="131.9" y="108.2">Vout</text>
</g>
</svg>
